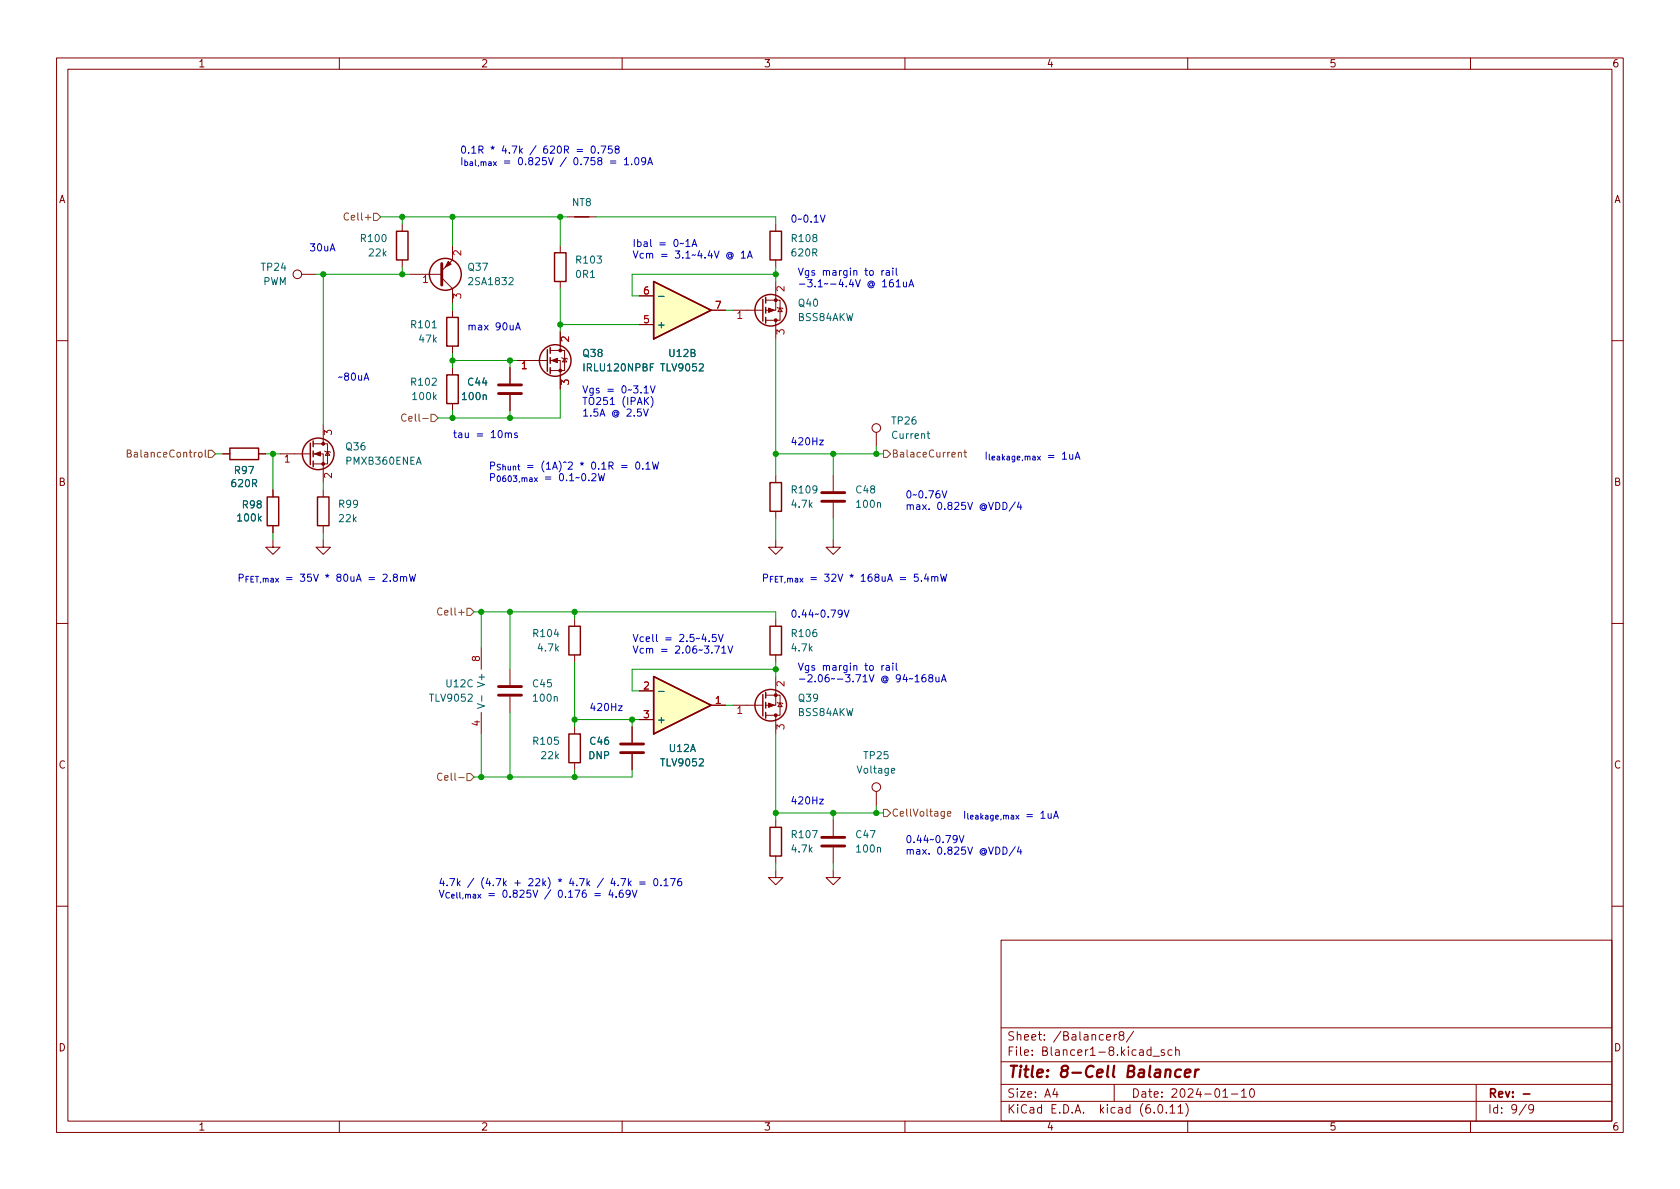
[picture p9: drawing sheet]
<svg xmlns="http://www.w3.org/2000/svg" width="297mm" height="210mm" viewBox="0 0 297 210" stroke-linecap="round" stroke-linejoin="round" font-family="sans-serif">
<g fill="none" stroke="#840000" stroke-width=".18">
<path d="M10 10.2h277v190.1h-277zM12 12.2h273v186.1h-273zM60 10.2v2M110 10.2v2M160 10.2v2M210 10.2v2M260 10.2v2M71.1 39.6v1.3M100.3 38.3h5.1M137.2 39.6v1.3M53.3 48.5h2.6M71.1 46v1.2"/>
<path d="M72.4 48.5h5.7M78.1 49.1l1.9 1.9v2.6M80 43.4v2.6l-1.9 1.9M80 54.9v1.2M99.1 43.4v1.3M99.1 49.8v1.2M99.1 58.7v3.3M113 57.4h2.6M113 52.3h2.6M125.7 54.9h2.6M129.5 54.9h5.4M135.4 53.1h2.5v3.5h-2.5"/>
<path d="M137.2 49.8v5.1h-1.8M137.2 46v1.2M137.2 56.6v3.3M137.4 54.4l.1 .1h.8l.1 .1M137.9 54.5l.4 .6h-.8zM10 60.2h2M55.4 78.5h2.5v3.5h-2.5M57.1 75.2v3.3M57.4 79.8l.1 .1h.8l.1 .1M57.9 79.9l.4 .6h-.8zM80 61.2v1.3M80 65v1.3"/>
<path d="M80 71.4v1.2M90.2 65v2.8M90.2 69.8v2.8M91.4 63.7h5.4M97.3 63.7h1.8v5.1M97.3 62h2.5v3.5h-2.5M99.3 63.2l.1 .2h.8l.1 .1M99.8 63.4l.4 .6h-.8zM154.9 76.4v2.6M285 60.2h2M39.4 80.3h1.2M45.7 80.3h1.3"/>
<path d="M48.3 95.5v1.3h1.2l-1.2 1.2-1.3-1.2h1.3M48.3 86.6v1.3M48.3 93v1.2M49.5 80.3h5.4M55.4 80.3h1.7v5M57.1 95.5v1.3h1.3l-1.3 1.2-1.2-1.2h1.2M57.1 86.6v1.3M57.1 93v1.2M137.2 95.5v1.3h1.2l-1.2 1.2-1.3-1.2h1.3M137.2 84.1v1.2M137.2 90.4v1.3M147.3 95.5v1.3h1.3l-1.3 1.2-1.3-1.2h1.3"/>
<path d="M147.3 84.1v2.8M147.3 88.9v2.8M10 110.2h2M85.1 114.5v3.9M90.2 118.4v2.8M101.6 109.5v1.2M101.6 115.8v1.3M137.2 119.6v5.1h-1.8M137.2 109.5v1.2M137.2 115.8v1.3M285 110.2h2M85.1 126v3.8"/>
<path d="M90.2 123.2v2.8M101.6 128.5v1.3M101.6 134.9v1.2M111.8 128.5v2.8M111.8 133.3v2.8M113 122.2h2.6M113 127.2h2.6M125.7 124.7h2.6M129.5 124.7h5.4M135.4 122.9h2.5v3.6h-2.5M137.2 126.5v3.3M137.4 124.2l.1 .1h.8l.1 .2"/>
<path d="M137.9 124.3l.4 .7h-.8zM154.9 139.9v2.6M137.2 153.9v1.3h1.2l-1.2 1.3-1.3-1.3h1.3M137.2 145v1.3M137.2 151.4v1.2M147.3 153.9v1.3h1.3l-1.3 1.3-1.3-1.3h1.3M147.3 145v2.8M147.3 149.9v2.7M10 160.2h2M177 166.3h108v32h-108zM285 160.2h2M60 198.3v2"/>
<path d="M110 198.3v2M160 198.3v2M177 194.8h108M177 191.8h108M177 187.8h108M177 181.8h108M182.5 186.5v.1M182.5 185.7v.1M184.6 183.8v.1M184.6 183v.1M197 191.8v3M198.1 183.1l-.2-.3v-.2l.2-.2 .5 .1 .1 .2-.1 .2-.6 .2-.1 .3v.4l.2 .1h.5l.1-.3-.1-.4-.2-.1"/>
<path d="M200.4 182.4l-1.3 1.9M203.9 186.8h1.1M205.9 185.7l-.4-.1-.2 .2 .1 .3 .5 .1v.4h-.6M207.2 185.7l-.4-.1-.3 .3v.4l.1 .3h.6M207.9 185.8l.2-.2 .3 .1 .1 .9M207.9 185.1v1.5M209.6 195.1a1.72 1.72 0 0 1 0 2.3M210 198.3v2M217.7 193.5h1.2M219.5 193l.4-.5v1.5M219.5 194h.9M221.1 192.7l.2-.2a.81 .81 0 0 1 .6 .7 .81 .81 0 0 1-.3 .8h-.2a.81 .81 0 0 1-.3-1.3z"/>
<path d="M260 198.3v2M261 191.8v6.5M271.2 196l-.3 .3h-.3l-.3-.3 .1-.6 .5-.1 .2 .2a.99 .99 0 0 1-.4 1.3h-.3"/>
<circle cx="52.6" cy="48.5" r=".76"/>
<circle cx="154.9" cy="75.7" r=".76"/>
<circle cx="154.9" cy="139.2" r=".76"/>
</g>
<path d="M269.3 193.5h1.2" fill="none" stroke="#840000" stroke-width=".3"/>
<path d="M197 188.5l-.2 1.7 .2 .3" fill="none" stroke="#840000" stroke-width=".4"/>
<g fill="none" stroke="#840000" stroke-width=".25">
<path d="M101.6 38.3h2.5M70.1 40.9h2v5.1h-2zM79 56.1h2v5.1h-2zM98 44.7h2.1v5.1h-2.1zM115.6 49.8l10.1 5.1-10.1 5zM134.9 53v3.8M135.4 52.6v1M135.4 54.4v1M135.4 56.1v1M136.1 40.9h2.1v5.1h-2.1zM40.6 79.2h5.1v2.1h-5.1zM54.9 78.4v3.8"/>
<path d="M55.4 78v1M55.4 79.8v1M79 66.3h2v5.1h-2zM96.8 61.8v3.9M97.3 61.5v1M97.3 63.2v1.1M97.3 65v1M47.2 87.9h2.1v5.1h-2.1zM55.4 81.5v1M56.1 87.9h2.1v5.1h-2.1zM136.1 85.3h2.1v5.1h-2.1zM100.6 110.7h2v5.1h-2z"/>
<path d="M115.6 119.6l10.1 5.1-10.1 5.1zM136.1 110.7h2.1v5.1h-2.1zM100.6 129.8h2v5.1h-2zM134.9 122.8v3.8M135.4 122.4v1M135.4 124.2v1M135.4 126v1M136.1 146.3h2.1v5.1h-2.1z"/>
<circle cx="78.7" cy="48.5" r="2.82"/>
<circle cx="136.3" cy="54.9" r="2.79"/>
<circle cx="98.2" cy="63.7" r="2.79"/>
<circle cx="56.3" cy="80.3" r="2.79"/>
<circle cx="136.3" cy="124.7" r="2.79"/>
</g>
<g fill="none" stroke="#006464" stroke-width=".18">
<path d="M76.4 58h.7M90 49.2l.5-.1 .2 .3-.8 1h.8M104.4 49.1h.7M116.5 52.4h.9M76.8 70.2l.3 .5M77.1 69.8l-.4 .5M85.4 69.9l.2-.1 .3 .1 .1 .8M115 64.9h.4M115.6 64.3h-.6v1.3M123.6 64.4l.5-.1 .3 .4-.8 .9h.8M163.9 76.7h.5M164.1 76.3v1l.3 .2"/>
<path d="M45.8 91.7l.4 .4M46.2 91.3l-.5 .5M73.6 82.1l.4-1.3 .5 1.3M73.7 81.7h.6M155.1 89l.2-.1h.3l.1 .8M98.3 111.3l-.3 .9h.8M82.8 122.9l.5-.2 .2 .4-.8 .9h.8M84.4 124.4l1.3 .4-1.3 .5M85.2 123v1M98 123.3l.2-.1h.3v.8M116.5 122.3h.9M123.6 134.3l.5-.1 .3 .3-.8 .9h.8"/>
<path d="M157.6 136.3l.6-.1-.1-.3h-.3l-.2 .1 .1 .7h.4M143.6 146.9h.9l-.5 1.2M155.1 150l.2-.2 .3 .1 .1 .8"/>
</g>
<path d="M78.1 46.6v3.8M88.1 69.6h4.1M88.1 68.1h4.1M145.3 88.6h4.1M145.3 87.1h4.1M88.1 122.9h4.1M88.1 121.4h4.1M109.7 133.1h4.1M109.7 131.6h4.1M145.3 149.6h4.1M145.3 148.1h4.1" fill="none" stroke="#840000" stroke-width=".51"/>
<g fill="#840000" stroke="#840000" stroke-width=".18">
<path d="M55.6 80.3l1-.4v.7z"/>
<path d="M79.2 46.2l.6 .5-1.1 .5z"/>
<path d="M135.9 124.3l1 .4-1 .4z"/>
<path d="M97.5 63.7l1.1-.3v.7z"/>
<path d="M135.9 54.5l1 .4-1 .3z"/>
<circle cx="57.1" cy="82" r=".25"/>
<circle cx="57.1" cy="78.5" r=".25"/>
<circle cx="137.2" cy="122.9" r=".25"/>
<circle cx="137.2" cy="126.5" r=".25"/>
<circle cx="99.1" cy="65.5" r=".25"/>
<circle cx="99.1" cy="62" r=".25"/>
<circle cx="137.2" cy="53.1" r=".25"/>
<circle cx="137.2" cy="56.6" r=".25"/>
</g>
<g fill="none" stroke="#a90000" stroke-width=".18">
<path d="M74.9 49.1l.3-.4v1.3M80.2 52.7v-.7l.5 .4 .1-.4h.6l.1 .2-.1 .5M81.5 44.3v.8l-.9-.8-.4 .3 .1 .5M100.5 59.6v.8l-.9-.8-.3 .2 .1 .5M130.4 55.4l.4-.3v1.2M137.4 59.1v-.8l.4 .4 .2-.3h.5l.1 .1-.1 .6M138.6 50.7v.8l-.9-.8-.3 .2 .1 .5M57.3 76.9v-.8l.5 .4 .1-.4h.6l.1 .2-.1 .6M92.3 64.3l.4-.4v1.3M99.3 68v-.8l.4 .4 .2-.3h.5l.1 .1-.1 .6M50.4 80.8l.4-.3v1.2M58.6 83.7v.8l-.9-.8-.4 .2 .2 .5"/>
<path d="M130.4 125.3l.4-.4v1.3M137.4 128.9v-.7l.4 .4 .2-.4h.5l.1 .2-.1 .5M138.6 120.5v.8l-.9-.8-.3 .3 .1 .5"/>
</g>
<g fill="#ffffc2" stroke="#ffffc2" stroke-width=".18">
<path d="M115.6 49.8l10.1 5.1-10.1 5z"/>
<path d="M115.6 119.6l10.1 5.1-10.1 5.1z"/>
</g>
<g fill="none" stroke="#725600" stroke-width=".18">
<path d="M64.6 38.4h1M66 37.7h.7l.6 .6-.6 .7h-.7zM34.7 80l-.3 .2M36.3 79.6v1.1l.2 .1M36.8 79.6h.7l.6 .7-.6 .6h-.7zM74.8 74h.9M76.2 73.3h.6l.7 .6-.7 .6h-.6zM156.2 79.6h.6l.7 .7-.7 .6h-.6zM170.4 80h.5M170.6 79.6v1.1l.3 .1M35.2 80h.3l.2 .2v.4l-.2 .2h-.3l-.1-.2zM169.5 80.1l.1-.1h.3l.1 .8"/>
<path d="M81.1 108.3h1M82.5 107.6h.7l.6 .6-.6 .6h-.7zM81.1 137.5h1M82.5 136.8h.7l.6 .6-.6 .6h-.7zM156.2 143.1h.6l.7 .7-.7 .6h-.6zM167.5 143.9l.6-.1v-.3h-.4l-.2 .2 .1 .6h.5"/>
</g>
<g fill="none" stroke="#0000c2" stroke-width=".18">
<path d="M104.6 25.9l.2-.1a.68 .68 0 0 1 .5 .7 .68 .68 0 0 1-.5 .6l-.2-.1-.1-.4zM110.4 28.2l.4-.3v1.2M110.4 29.1h.7M115 42.3v1.1l.2 .2M150.5 49.4l-.3 .9h.8M150.8 49.9v.8M151 48l.1-.2 .3 .1 .1 .8M151.3 49.5l.4 1.2 .4-1.2M107.9 71.5h.7M144.9 77.8h.7l-.7 .9h.7M112.5 81.8l.2-.1a.68 .68 0 0 1 .4 .6 .68 .68 0 0 1-.4 .7l-.2-.1-.1-.4zM164.3 90v.1"/>
<path d="M166.6 86.8l.4 1.3 .4-1.3M171.1 88.8l.4 1.3 .4-1.3M67.7 101.6l.5-.1 .3 .4-.8 .9h.8M116.1 112.2v1.1l.2 .2M128.7 114.2l.4 1.3 .5-1.3M149.3 107.9l.4 1.2 .4-1.2M151 117.8l.1-.1h.3l.1 .8M151.3 119.3h.9l-.6 1.3M152.6 119.7l.4-.4v1.3M153.7 119.3l.4 1.3 .4-1.3M162.3 101.5h-.6l-.1 .6 .2-.1 .4 .1 .2 .2-.1 .4-.2 .1-.5-.1M109.4 124.8h.6l-.6 .9h.6"/>
<path d="M152.6 120.6h.7M166.4 120.6l.5-1.3 .4 1.3M166.6 120.2h.6M101 155.3l-.3 .9h.8M106.7 155.3l-1.1 1.6M108 157.3l-.3 1h.7M108.3 155.3l-.3 .9h.8M113.1 156h1M113.1 156.3h1M115.7 155.5l.2-.1a.68 .68 0 0 1 .4 .6 .68 .68 0 0 1-.4 .6l-.2-.1-.1-.4zM144.9 141.3h.7l-.7 .9h.7M164.3 150.9v.2"/>
<path d="M169.6 147.7l.4 1.3 .4-1.3M171.1 149.8l.4 1.3 .4-1.3"/>
</g>
<g fill="none" stroke="#009600" stroke-width=".18">
<path d="M67.3 38.3h33M71.1 38.3v1.3M80 38.3v5.1M99.1 38.3v5.1M105.4 38.3h31.8v1.3M55.9 48.5h16.5M57.1 48.5v26.7M71.1 47.2v1.3M80 53.6v1.3M99.1 51v7.7M99.1 57.4h13.9M128.3 54.9h1.2"/>
<path d="M137.2 48.5h-25.4v3.8h1.2M137.2 47.2v2.6M137.2 59.9v24.2M80 63.7h11.4M80 62.5v2.5M80 72.6v1.3M90.2 63.7v1.3M90.2 72.6v1.3M99.1 68.8v5.1h-21.6M154.9 79v1.3M38.1 80.3h1.3M47 80.3h2.5"/>
<path d="M48.3 80.3v6.3M48.3 94.2v1.3M57.1 85.3v1.3M57.1 94.2v1.3M137.2 91.7v3.8M137.2 80.3h19M147.3 80.3v3.8M147.3 91.7v3.8M83.8 108.2h53.4v1.3M85.1 108.2v6.3M90.2 108.2v10.2M101.6 108.2v1.3"/>
<path d="M101.6 117.1v11.4M137.2 117.1v2.5M137.2 118.4h-25.4v3.8h1.2M85.1 129.8v7.6M90.2 126v11.4M101.6 127.2h11.4M101.6 136.1v1.3M111.8 136.1v1.3h-28M111.8 127.2v1.3M128.3 124.7h1.2M137.2 129.8v15.2M137.2 152.6v1.3"/>
<path d="M137.2 143.8h19M147.3 143.8v1.2M147.3 152.6v1.3M154.9 142.5v1.3"/>
</g>
<g fill="#009600" stroke="#009600" stroke-width=".18">
<circle cx="90.2" cy="73.9" r=".46"/>
<circle cx="80" cy="63.7" r=".46"/>
<circle cx="90.2" cy="63.7" r=".46"/>
<circle cx="80" cy="38.3" r=".46"/>
<circle cx="71.1" cy="48.5" r=".46"/>
<circle cx="71.1" cy="38.3" r=".46"/>
<circle cx="137.2" cy="143.8" r=".46"/>
<circle cx="147.3" cy="143.8" r=".46"/>
<circle cx="154.9" cy="143.8" r=".46"/>
<circle cx="137.2" cy="118.4" r=".46"/>
<circle cx="137.2" cy="80.3" r=".46"/>
<circle cx="147.3" cy="80.3" r=".46"/>
<circle cx="99.1" cy="38.3" r=".46"/>
<circle cx="99.1" cy="57.4" r=".46"/>
<circle cx="154.9" cy="80.3" r=".46"/>
<circle cx="137.2" cy="48.5" r=".46"/>
<circle cx="90.2" cy="108.2" r=".46"/>
<circle cx="101.6" cy="108.2" r=".46"/>
<circle cx="85.1" cy="137.4" r=".46"/>
<circle cx="90.2" cy="137.4" r=".46"/>
<circle cx="111.8" cy="127.2" r=".46"/>
<circle cx="101.6" cy="127.2" r=".46"/>
<circle cx="101.6" cy="137.4" r=".46"/>
<circle cx="85.1" cy="108.2" r=".46"/>
<circle cx="80" cy="73.9" r=".46"/>
<circle cx="57.1" cy="48.5" r=".46"/>
<circle cx="48.3" cy="80.3" r=".46"/>
</g>
<g font-size="2.8" fill="#840000">
<text x="178" y="191.2">Title:</text>
<text x="187.3" y="191.2">8-Cell</text>
<text x="199.4" y="191.2">Balancer</text>
</g>
<g font-size="2.1" fill="#840000">
<text x="178" y="184.5">Sheet:</text>
<text x="186.2" y="184.5">/Balancer8/</text>
<text x="178" y="187.2">File:</text>
<text x="184.4" y="187.2">Blancer1-8.kicad_sch</text>
<text x="178" y="197.4">KiCad</text>
<text x="178" y="194.6">Size:</text>
<text x="184.7" y="194.6">A4</text>
<text x="185.7" y="197.4">E.D.A.</text>
<text x="194.6" y="197.4">kicad</text>
<text x="200" y="194.6">Date:</text>
<text x="201.8" y="197.4">(6.0.11)</text>
<text x="207" y="194.6">2024-01-10</text>
<text x="263" y="194.6">Rev:</text>
<text x="263" y="197.4">Id:</text>
<text x="267.1" y="197.4">9/9</text>
</g>
<g font-size="1.8" fill="#840000">
<text x="35" y="12.3">1</text>
<text x="85" y="12.3">2</text>
<text x="135" y="12.3">3</text>
<text x="185" y="12.3">4</text>
<text x="235" y="12.3">5</text>
<text x="285" y="12.3">6</text>
<text x="10.4" y="36.3">A</text>
<text x="285.4" y="36.3">A</text>
<text x="10.3" y="86.3">B</text>
<text x="285.3" y="86.3">B</text>
<text x="10.3" y="136.3">C</text>
<text x="285.3" y="136.3">C</text>
<text x="10.3" y="186.3">D</text>
<text x="285.3" y="186.3">D</text>
<text x="35" y="200.3">1</text>
<text x="85" y="200.3">2</text>
<text x="135" y="200.3">3</text>
<text x="185" y="200.3">4</text>
<text x="235" y="200.3">5</text>
<text x="285" y="200.3">6</text>
</g>
<g font-size="1.8" fill="#0000c2">
<text x="81.3" y="27.2">0.1R</text>
<text x="81.3" y="29.2">I_{bal,max}</text>
<text x="86.7" y="27.2">*</text>
<text x="88.8" y="27.2">4.7k</text>
<text x="89" y="29.2">=</text>
<text x="91.6" y="29.2">0.825V</text>
<text x="94" y="27.2">/</text>
<text x="96.4" y="27.2">620R</text>
<text x="99.3" y="29.2">/</text>
<text x="101.7" y="29.2">0.758</text>
<text x="102.4" y="27.2">=</text>
<text x="105.1" y="27.2">0.758</text>
<text x="108.3" y="29.2">=</text>
<text x="111" y="29.2">1.09A</text>
<text x="139.7" y="39.4">0~0.1V</text>
<text x="54.6" y="44.4">30uA</text>
<text x="111.8" y="43.7">Ibal</text>
<text x="111.8" y="45.7">Vcm</text>
<text x="116.4" y="43.7">=</text>
<text x="116.8" y="45.7">=</text>
<text x="119.1" y="43.7">0~1A</text>
<text x="119.4" y="45.7">3.1~4.4V</text>
<text x="128.6" y="45.7">@ 1A</text>
<text x="141" y="48.7">Vgs</text>
<text x="141" y="50.8">-3.1~-4.4V</text>
<text x="145.4" y="48.7">margin</text>
<text x="153" y="48.7">to</text>
<text x="153.3" y="50.8">@ 161uA</text>
<text x="156" y="48.7">rail</text>
<text x="82.5" y="58.4">max</text>
<text x="87.5" y="58.4">90uA</text>
<text x="59.7" y="67.3">~80uA</text>
<text x="102.9" y="69.6">Vgs</text>
<text x="102.9" y="71.6">TO251</text>
<text x="107.3" y="69.6">=</text>
<text x="109.9" y="71.6">(IPAK)</text>
<text x="109.9" y="69.6">0~3.1V</text>
<text x="80" y="77.5">tau</text>
<text x="84.2" y="77.5">=</text>
<text x="86.8" y="77.5">10ms</text>
<text x="102.9" y="73.6">1.5A</text>
<text x="108.1" y="73.6">@ 2.5V</text>
<text x="86.4" y="83">P_{Shunt}</text>
<text x="93.1" y="83">=</text>
<text x="95.7" y="83">(1A)^2</text>
<text x="102.8" y="83">*</text>
<text x="104.9" y="83">0.1R</text>
<text x="110.3" y="83">=</text>
<text x="113" y="83">0.1W</text>
<text x="139.7" y="78.7">420Hz</text>
<text x="174" y="81.3">I_{leakage,max} 1uA</text>
<text x="185.1" y="81.3">=</text>
<text x="86.4" y="85.1">P_{0603,max}</text>
<text x="96.2" y="85.1">=</text>
<text x="98.9" y="85.1">0.1~0.2W</text>
<text x="160" y="88.1">0~0.76V</text>
<text x="160" y="90.2">max.</text>
<text x="165.6" y="90.2">0.825V</text>
<text x="173.3" y="90.2">@VDD/4</text>
<text x="41.9" y="102.9">P_{FET,max} 35V</text>
<text x="50.4" y="102.9">=</text>
<text x="57.8" y="102.9">*</text>
<text x="59.9" y="102.9">80uA</text>
<text x="65.6" y="102.9">=</text>
<text x="68.3" y="102.9">2.8mW</text>
<text x="134.6" y="102.9">P_{FET,max} 32V</text>
<text x="143.2" y="102.9">=</text>
<text x="150.5" y="102.9">*</text>
<text x="152.6" y="102.9">168uA</text>
<text x="159.5" y="102.9">=</text>
<text x="162.2" y="102.9">5.4mW</text>
<text x="111.8" y="113.5">Vcell</text>
<text x="117.5" y="113.5">=</text>
<text x="120.2" y="113.5">2.5~4.5V</text>
<text x="139.7" y="109.2">0.44~0.79V</text>
<text x="111.8" y="115.6">Vcm</text>
<text x="116.8" y="115.6">=</text>
<text x="119.4" y="115.6">2.06~3.71V</text>
<text x="141" y="118.6">Vgs</text>
<text x="145.4" y="118.6">margin</text>
<text x="153" y="118.6">to</text>
<text x="156" y="118.6">rail</text>
<text x="104.1" y="125.7">420Hz</text>
<text x="141" y="120.6">-2.06~-3.71V</text>
<text x="155.7" y="120.6">@ 94~168uA</text>
<text x="139.7" y="142.2">420Hz</text>
<text x="160" y="149.1">0.44~0.79V</text>
<text x="170.2" y="144.8">I_{leakage,max} 1uA</text>
<text x="181.3" y="144.8">=</text>
<text x="160" y="151.1">max.</text>
<text x="165.6" y="151.1">0.825V</text>
<text x="173.3" y="151.1">@VDD/4</text>
<text x="77.5" y="156.7">4.7k</text>
<text x="77.5" y="158.7">V_{Cell,max} 0.825V</text>
<text x="82.6" y="156.7">/</text>
<text x="85.1" y="156.7">(4.7k</text>
<text x="86.2" y="158.7">=</text>
<text x="91.1" y="156.7">+</text>
<text x="93.8" y="156.7">22k)</text>
<text x="96.6" y="158.7">/</text>
<text x="99" y="158.7">0.176</text>
<text x="99.2" y="156.7">*</text>
<text x="101.3" y="156.7">4.7k</text>
<text x="105.6" y="158.7">=</text>
<text x="108.3" y="158.7">4.69V</text>
<text x="108.9" y="156.7">4.7k</text>
<text x="116.8" y="156.7">0.176</text>
</g>
<g font-size="1.8" fill="#725600">
<text x="60.5" y="39.4">Cell+</text>
<text x="70.7" y="74.9">Cell-</text>
<text x="22.1" y="81.3">BalanceControl</text>
<text x="157.6" y="81.3">BalaceCurrent</text>
<text x="77" y="109.2">Cell+</text>
<text x="77" y="138.4">Cell-</text>
<text x="157.6" y="144.8">CellVoltage</text>
</g>
<g font-size="1.8" fill="#006464">
<text x="101" y="36.8">NT8</text>
<text x="63.5" y="43.2">R100</text>
<text x="65" y="45.7">22k</text>
<text x="101.6" y="47">R103</text>
<text x="139.7" y="43.2">R108</text>
<text x="139.7" y="45.7">620R</text>
<text x="46" y="48.3">TP24</text>
<text x="46.5" y="50.8">PWM</text>
<text x="82.6" y="48.3">Q37</text>
<text x="82.6" y="50.8">2SA1832</text>
<text x="101.6" y="49.5">0R1</text>
<text x="72.4" y="58.4">R101</text>
<text x="116.1" y="58.4">+</text>
<text x="141" y="54.6">Q40</text>
<text x="141" y="57.2">BSS84AKW</text>
<text x="73.9" y="61">47k</text>
<text x="102.9" y="63.5">Q38</text>
<text x="118.1" y="63.5">U12B</text>
<text x="72.4" y="68.6">R102</text>
<text x="72.7" y="71.1">100k</text>
<text x="81.4" y="71.1">100n</text>
<text x="82.5" y="68.6">C44</text>
<text x="102.9" y="66">IRLU120NPBF</text>
<text x="116.6" y="66">TLV9052</text>
<text x="157.5" y="75.4">TP26</text>
<text x="157.5" y="78">Current</text>
<text x="61" y="80">Q36</text>
<text x="61" y="82.6">PMXB360ENEA</text>
<text x="40.7" y="86.5">620R</text>
<text x="41.3" y="84.2">R97</text>
<text x="139.7" y="87.6">R109</text>
<text x="151.1" y="87.6">C48</text>
<text x="41.7" y="92.6">100k</text>
<text x="42.7" y="90.3">R98</text>
<text x="59.7" y="90.2">R99</text>
<text x="59.7" y="92.7">22k</text>
<text x="139.7" y="90.2">4.7k</text>
<text x="151.1" y="90.2">100n</text>
<text x="94" y="113">R104</text>
<text x="139.7" y="113">R106</text>
<text x="94.9" y="115.6">4.7k</text>
<text x="139.7" y="115.6">4.7k</text>
<text x="75.7" y="124.5">TLV9052</text>
<text x="78.6" y="121.9">U12C</text>
<text x="86.1" y="121.7" transform="rotate(-90 86.1 121.7)">V+</text>
<text x="94" y="121.9">C45</text>
<text x="94" y="124.5">100n</text>
<text x="141" y="124.5">Q39</text>
<text x="116.1" y="128.3">+</text>
<text x="141" y="127">BSS84AKW</text>
<text x="94" y="132.1">R105</text>
<text x="95.5" y="134.6">22k</text>
<text x="103.9" y="134.6">DNP</text>
<text x="104.1" y="132.1">C46</text>
<text x="116.6" y="135.9">TLV9052</text>
<text x="118.2" y="133.4">U12A</text>
<text x="151.4" y="137.2">Voltage</text>
<text x="152.5" y="134.6">TP25</text>
<text x="139.7" y="148.6">R107</text>
<text x="151.1" y="148.6">C47</text>
<text x="139.7" y="151.1">4.7k</text>
<text x="151.1" y="151.1">100n</text>
</g>
<g font-size="1.8" fill="#a90000">
<text x="74.6" y="50.8">1</text>
<text x="113.6" y="52.1">6</text>
<text x="113.6" y="57.1">5</text>
<text x="126.3" y="54.6">7</text>
<text x="130.1" y="57.2">1</text>
<text x="92" y="66">1</text>
<text x="50.1" y="82.6">1</text>
<text x="84.8" y="117.1" transform="rotate(-90 84.8 117.1)">8</text>
<text x="113.6" y="121.9">2</text>
<text x="126.3" y="124.5">1</text>
<text x="84.8" y="128.6" transform="rotate(-90 84.8 128.6)">4</text>
<text x="113.6" y="127">3</text>
<text x="130.1" y="127">1</text>
</g>
</svg>
